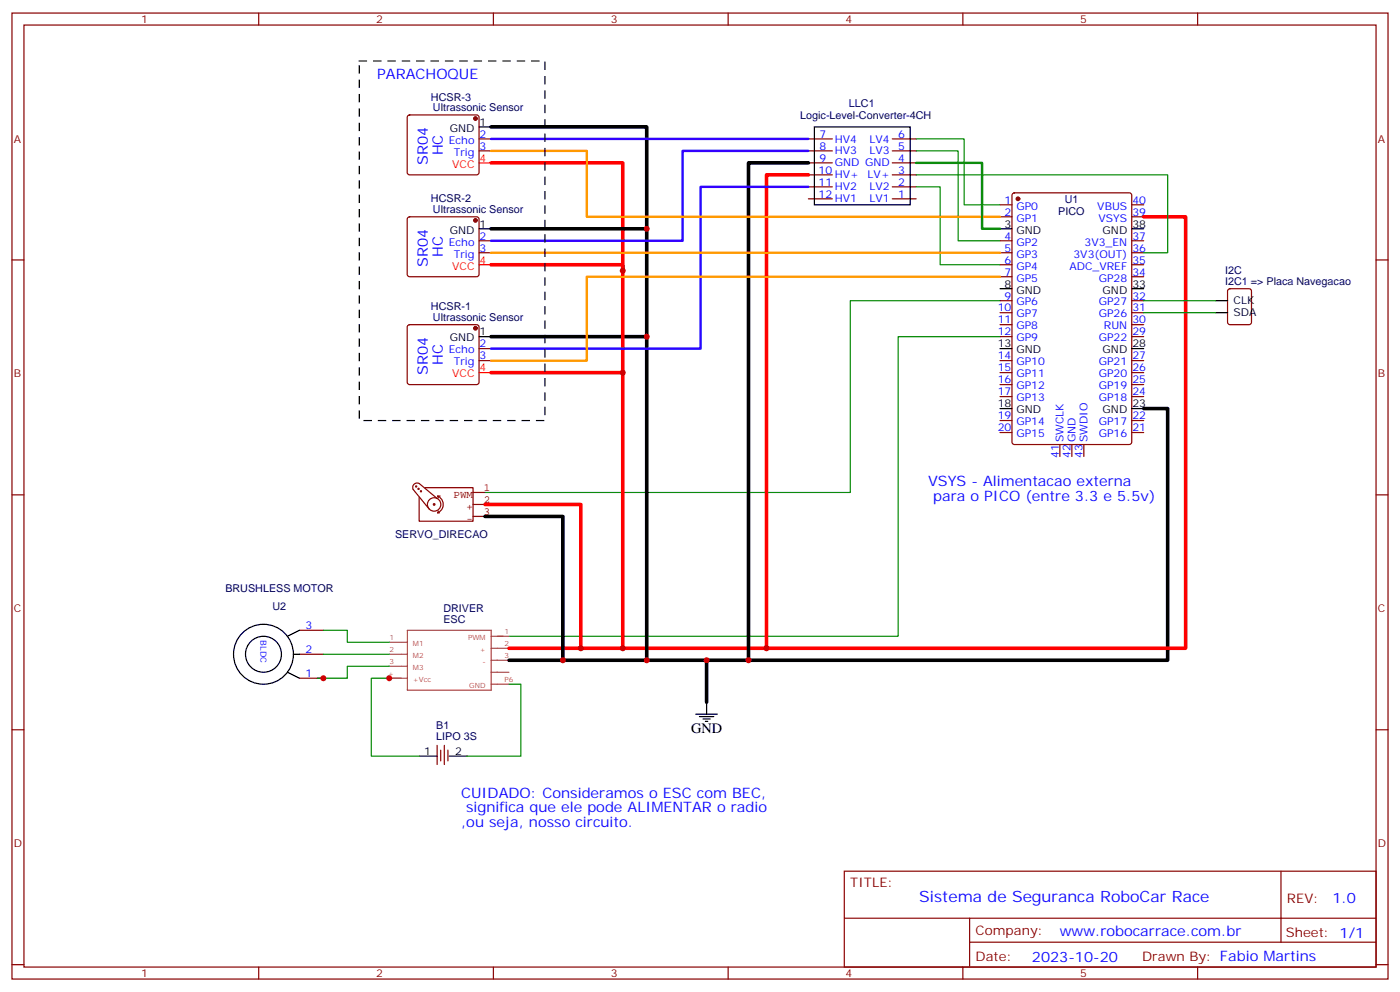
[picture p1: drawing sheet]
<svg xmlns="http://www.w3.org/2000/svg" width="412mm" height="292mm" viewBox="0 0 412 292" stroke-linecap="round" stroke-linejoin="round" font-family="sans-serif">
<g fill="none" stroke="#870000" stroke-width=".35">
<path d="M3.5 3.8h405.4v284.4h-405.4zM7.1 7.4h398.2v277.3h-398.2zM76.2 3.8v3.6M145.3 3.8v3.6M214.5 3.8v3.6M283.6 3.8v3.6M352.8 3.8v3.6M120.2 34l.4-.2h19.8l.5 .2 .2 .5v16.3l-.2 .5-.5 .2h-19.8l-.4-.3-.3-.4v-16.3zM141.1 44.4h3.5M141.1 40.9h3.5M238.1 58.5h7.1M238.1 55h7.1"/>
<path d="M238.1 51.5h7.1M238.1 47.9h7.1M238.1 44.4h7.1M238.1 40.9h7.1M262.8 58.5h7.1M262.8 55h7.1M262.8 51.5h7.1M262.8 47.9h7.1M262.8 44.4h7.1M262.8 40.9h7.1M298.3 57l.5-.2h33.9l.6 .4 .1 72.9-.5 .7h-34.1l-.6-.4-.1-72.9zM3.5 76.5h3.6"/>
<path d="M120.2 64l.4-.2h19.8l.5 .2 .2 .5v16.3l-.2 .4-.5 .3h-19.8l-.4-.3-.3-.4v-16.3zM141.1 70.9h3.5M141.1 74.4h3.5M294.6 60.3h3.5M294.6 63.8h3.5M294.6 70.9h3.5M294.6 74.4h3.5M294.6 77.9h3.5M333.4 60.3h3.5M333.4 63.8h3.5M333.4 70.9h3.5M333.4 74.4h3.5"/>
<path d="M333.4 77.9h3.5M405.3 76.5h3.6M120.2 95.8l.4-.2h19.8l.5 .2 .2 .5v16.2l-.2 .5-.5 .2h-19.8l-.4-.2-.3-.5v-16.2zM294.6 81.5h3.5M294.6 88.5h3.5M294.6 92h3.5M294.6 95.6h3.5M294.6 99.1h3.5M333.4 81.5h3.5M333.4 88.5h3.5M333.4 92h3.5M333.4 95.6h3.5"/>
<path d="M333.4 99.1h3.5M361.8 85.2l.5-.2h5.6l.7 .4 .1 9.5-.5 .6-5.9 .1-.6-.5-.1-9.4zM141.1 106.2h3.5M141.1 102.6h3.5M294.6 106.2h3.5M294.6 109.7h3.5M294.6 113.2h3.5M294.6 116.7h3.5M333.4 106.2h3.5M333.4 109.7h3.5M333.4 113.2h3.5M333.4 116.7h3.5"/>
<path d="M294.6 123.8h3.5M294.6 127.3h3.5M312.2 130.8v3.6M315.7 130.8v3.6M319.3 130.8v3.6M333.4 123.8h3.5M333.4 127.3h3.5M3.5 145.7h3.6M405.3 145.7h3.6M88.2 185.5h7M88.2 192.6h7M88.2 199.6h7"/>
<path d="M3.5 214.8h3.6M128.8 219.4v5.6M130.9 219.4v5.6M405.3 214.8h3.6M129.8 220.8v3.2M131.9 220.8v3.2M248.7 256.4h156.6v28.3h-156.6zM377.3 256.5v20.8M248.7 270.3h156.5M285.6 277.3h119.6M285.6 270.3v14.1M3.5 284h3.6"/>
<path d="M76.2 284.7v3.5M145.3 284.7v3.5M214.5 284.7v3.5M283.6 284.7v3.5M352.8 284.7v3.5M405.3 284h3.6"/>
</g>
<g fill="#870000" stroke="#870000" stroke-width=".35">
<circle cx="299.9" cy="58.5" r=".53"/>
<circle cx="140.1" cy="96.6" r=".53"/>
<circle cx="140.1" cy="64.9" r=".53"/>
<circle cx="140.1" cy="34.9" r=".53"/>
</g>
<g fill="none" stroke="#000" stroke-width=".35">
<path d="M141.1 37.4h3.5M239.9 37.4h28.2v22.9h-28.2zM141.1 67.3h3.5M294.6 67.3h3.5M333.4 67.3h3.5M141.1 99.1h3.5M294.6 85h3.5M333.4 85h3.5M358.1 88.5h3.5M358.1 92h3.5M294.6 102.6h3.5M333.4 102.6h3.5"/>
<path d="M294.6 120.3h3.5M333.4 120.3h3.5M84.7 197.9l3.5 1.7M86.4 192.6h1.8M88.2 185.5l-3.5 1.8M205 210.2h6.3M206 210.9h4.3M207.1 211.6h2.1M207.8 212.3h.7M208.1 206.7v3.5M123.5 222.6h5.3M132.3 222.6h5.3"/>
<circle cx="77.6" cy="192.6" r="8.8"/>
<circle cx="77.6" cy="192.6" r="5.3"/>
</g>
<g fill="none" stroke="#008700" stroke-width=".35">
<path d="M269.9 40.9h14.1v19.4h10.6M269.9 44.4h12.3v26.5h12.4M269.9 51.5h74.1v22.9h-7.1M269.9 55h7v22.9h17.7M294.6 99.1h-30v88.2h-114.7M294.6 88.5h-44.1v56.5h-107.6M336.9 88.5h21.2M336.9 92h21.2M95.2 185.5h7.1v3.6h12.4M95.2 192.6h19.5M114.7 196.1h-12.4v3.5h-8.8M114.7 199.6h-5.3v23h14.1"/>
<path d="M149.9 201.4h3.6v21.2h-15.9"/>
</g>
<g fill="none" stroke="#a64a4a" stroke-width=".35">
<path d="M114.7 192.6h3.4M114.7 196.1h3.4M114.7 189.1h3.4M114.7 199.6h3.4M118.2 192.6h1.8M118.2 196.1h1.8M118.2 189.1h1.8M118.2 199.6h1.8M120 185.5h24.7v17.7h-24.7zM144.7 197.9h5.2M144.7 194.3h5.2M144.7 190.8h5.2"/>
<path d="M144.7 187.3h5.2M144.7 201.4h5.2"/>
</g>
<g fill="none" stroke="#850000" stroke-width=".35">
<path d="M122.4 143.2l.2-.2 .2 .2-.3 .1M123.1 143.9l.2-.2 .2 .2-.3 .1M123.5 142.3a1.31 1.31 0 0 0-1.5 .3 1.31 1.31 0 0 0-.3 1.5l4.8 5.8M123.5 142.3l5.3 4.4M123.8 144.6l.2-.2 .2 .2-.3 .1M125.2 143.5h14.1v9.9h-15.8v-7M125.9 148.5a1.98 1.98 0 0 1 2.9-1.7 1.98 1.98 0 0 1 .2 3.3 1.98 1.98 0 0 1-3.1-1.4M127.6 148.5l.3-.3 .2 .3-.4 .1M128.9 146a2.68 2.68 0 0 1 1.7 2.5 2.68 2.68 0 0 1-1.7 2.5M128.9 151h.6M128.9 146h.7M128.9 146l.2 .5"/>
<path d="M129.1 150.4l-.2 .6M139.3 145h3.6M139.3 148.5h3.6M139.3 152h3.6"/>
</g>
<path d="M141.1 47.9h3.5M141.1 77.9h3.5M141.1 109.7h3.5" fill="none" stroke="#f00" stroke-width=".35"/>
<path d="M144.6 37.4h45.9v61.7M238.1 47.9h-17.6v146.4M144.6 67.3h45.9M144.6 99.1h45.9v95.2M336.9 120.3h7.1v74h-194.1M142.9 152h22.9v42.3M208.1 194.3v12.4" fill="none" stroke="#000" stroke-width="1.1"/>
<path d="M144.6 47.9h38.8v31.8M238.1 51.5h-12.3v139.3M144.6 77.9h38.8v31.8M336.9 63.8h12.3v127h-199.3M144.6 109.7h38.8v81.1M142.9 148.5h28.2v42.3" fill="none" stroke="#f00" stroke-width="1.1"/>
<path d="M144.6 40.9h93.5M238.1 44.4h-37v26.5h-56.5M238.1 55h-31.7v47.6h-61.8" fill="none" stroke="#30f" stroke-width=".71"/>
<path d="M144.6 44.4h28.3v19.4h121.7M144.6 74.4h150M294.6 81.5h-121.7v24.7h-28.3" fill="none" stroke="#f90" stroke-width=".71"/>
<path d="M269.9 47.9h19.4v19.4h5.3" fill="none" stroke="#008700" stroke-width=".71"/>
<path d="M105.8 18h54.7v105.8h-54.7z" fill="none" stroke="#000" stroke-width=".35" stroke-dasharray="2.1 2.1"/>
<g fill="#c00">
<circle cx="95.3" cy="199.6" r=".88"/>
<circle cx="114.7" cy="199.6" r=".88"/>
<circle cx="208.1" cy="194.3" r=".88"/>
<circle cx="171.1" cy="190.8" r=".88"/>
<circle cx="165.8" cy="194.3" r=".88"/>
<circle cx="183.4" cy="190.8" r=".88"/>
<circle cx="190.5" cy="194.3" r=".88"/>
<circle cx="183.4" cy="109.7" r=".88"/>
<circle cx="183.4" cy="79.7" r=".88"/>
<circle cx="190.5" cy="99.1" r=".88"/>
<circle cx="225.8" cy="190.8" r=".88"/>
<circle cx="220.5" cy="194.3" r=".88"/>
<circle cx="190.5" cy="67.3" r=".88"/>
</g>
<text font-size="4.6" fill="#00f" x="270.8" y="265.5">Sistema de Seguranca RoboCar Race</text>
<g font-size="4.2" fill="#00f">
<text x="111.1" y="23.2">PARACHOQUE</text>
<text x="130.4" y="45.7" transform="rotate(-90 130.4 45.7)">HC</text>
<text x="126" y="48.6" transform="rotate(-90 126 48.6)">SR04</text>
<text x="130.4" y="75.7" transform="rotate(-90 130.4 75.7)">HC</text>
<text x="126" y="78.6" transform="rotate(-90 126 78.6)">SR04</text>
<text x="130.4" y="107.5" transform="rotate(-90 130.4 107.5)">HC</text>
<text x="126" y="110.3" transform="rotate(-90 126 110.3)">SR04</text>
<text x="273.4" y="143.2">VSYS - Alimentacao externa</text>
<text x="274.9" y="147.4">para o PICO (entre 3.3 e 5.5v)</text>
<text x="135.8" y="234.9">CUIDADO: Consideramos o ESC com BEC,</text>
<text x="137.3" y="239.1">significa que ele pode ALIMENTAR o radio</text>
<text x="135.8" y="243.4">,ou seja, nosso circuito.</text>
<text x="392.5" y="265.7">1.0</text>
<text x="312.2" y="275.5">www.robocarrace.com.br</text>
<text x="304" y="283.1">2023-10-20</text>
</g>
<text font-size="4.2" x="203.6" y="215.9">GND</text>
<g font-size="3.9" fill="#800">
<text x="250.5" y="261">TITLE:</text>
<text x="379.1" y="265.7">REV:</text>
<text x="287.4" y="275.2">Company:</text>
<text x="378.7" y="275.8">Sheet: 1/1</text>
<text x="287.4" y="282.9">Date:</text>
<text x="336.4" y="283">Drawn By: Fabio Martins</text>
</g>
<g font-size="3.2" fill="#800">
<text x="41.6" y="6.8">1</text>
<text x="110.8" y="6.8">2</text>
<text x="179.9" y="6.8">3</text>
<text x="249.1" y="6.8">4</text>
<text x="318.2" y="6.8">5</text>
<text x="4.1" y="41.9">A</text>
<text x="405.9" y="41.9">A</text>
<text x="4.1" y="111.1">B</text>
<text x="405.9" y="111.1">B</text>
<text x="4.1" y="180.2">C</text>
<text x="405.9" y="180.2">C</text>
<text x="4.1" y="249.4">D</text>
<text x="405.9" y="249.4">D</text>
<text x="41.6" y="287.7">1</text>
<text x="110.8" y="287.7">2</text>
<text x="179.9" y="287.7">3</text>
<text x="249.1" y="287.7">4</text>
<text x="318.2" y="287.7">5</text>
</g>
<g font-size="3.2" fill="#000080">
<text x="127" y="29.6">HCSR-3</text>
<text x="127.5" y="32.8">Ultrassonic Sensor</text>
<text x="235.7" y="35">Logic-Level-Converter-4CH</text>
<text x="250.1" y="31.5">LLC1</text>
<text x="127" y="59.6">HCSR-2</text>
<text x="313.6" y="59.7">U1</text>
<text x="127.5" y="62.8">Ultrassonic Sensor</text>
<text x="311.7" y="63.2">PICO</text>
<text x="360.9" y="83.9">I2C1 =&gt; Placa Navegacao</text>
<text x="360.9" y="80.7">I2C</text>
<text x="127" y="91.3">HCSR-1</text>
<text x="127.5" y="94.5">Ultrassonic Sensor</text>
<text x="116.4" y="158.4">SERVO_DIRECAO</text>
<text x="66.4" y="174.4">BRUSHLESS MOTOR</text>
<text x="80.3" y="179.5">U2</text>
<text x="130.6" y="183.3">ESC</text>
<text x="130.6" y="180.2">DRIVER</text>
<text x="128.5" y="214.7">B1</text>
<text x="128.5" y="217.9">LIPO 3S</text>
</g>
<g font-size="3.2">
<text x="132.5" y="38.8">GND</text>
<text x="141.3" y="37">1</text>
<text x="132.5" y="68.8">GND</text>
<text x="141.3" y="67">1</text>
<text x="295.9" y="67">3</text>
<text x="299.4" y="68.8">GND</text>
<text x="324.8" y="68.8">GND</text>
<text x="333.6" y="67">38</text>
<text x="295.9" y="84.6">8</text>
<text x="299.4" y="86.4">GND</text>
<text x="324.8" y="86.4">GND</text>
<text x="333.6" y="84.6">33</text>
<text x="363.4" y="89.6">CLK</text>
<text x="363.4" y="93.1">SDA</text>
<text x="132.5" y="100.5">GND</text>
<text x="141.3" y="98.7">1</text>
<text x="293.9" y="102.3">13</text>
<text x="299.4" y="104">GND</text>
<text x="324.8" y="104">GND</text>
<text x="333.6" y="102.3">28</text>
<text x="293.9" y="119.9">18</text>
<text x="333.6" y="119.9">23</text>
<text x="299.4" y="121.7">GND</text>
<text x="324.8" y="121.7">GND</text>
<text x="125" y="222.2">1</text>
<text x="134.1" y="222.2">2</text>
</g>
<g font-size="3.2" fill="#00f">
<text x="141.3" y="40.5">2</text>
<text x="241.4" y="40.5">7</text>
<text x="245.9" y="41.9">HV4</text>
<text x="256.2" y="41.9">LV4</text>
<text x="264.6" y="40.5">6</text>
<text x="132.2" y="42.3">Echo</text>
<text x="133.6" y="45.8">Trig</text>
<text x="141.3" y="44.1">3</text>
<text x="241.4" y="44.1">8</text>
<text x="241.4" y="47.6">9</text>
<text x="245.9" y="45.5">HV3</text>
<text x="256.2" y="45.5">LV3</text>
<text x="264.6" y="47.6">4</text>
<text x="264.6" y="44.1">5</text>
<text x="241.1" y="51.1">10</text>
<text x="245.9" y="49">GND GND</text>
<text x="245.9" y="52.5">HV+</text>
<text x="255.6" y="52.5">LV+</text>
<text x="264.6" y="51.1">3</text>
<text x="241.1" y="54.6">11</text>
<text x="241.1" y="58.2">12</text>
<text x="245.9" y="56.1">HV2</text>
<text x="245.9" y="59.6">HV1</text>
<text x="256.2" y="59.6">LV1</text>
<text x="256.2" y="56.1">LV2</text>
<text x="264.6" y="58.2">1</text>
<text x="264.6" y="54.6">2</text>
<text x="295.9" y="59.9">1</text>
<text x="333.6" y="59.9">40</text>
<text x="295.9" y="63.5">2</text>
<text x="299.4" y="61.7">GP0</text>
<text x="299.4" y="65.2">GP1</text>
<text x="323.2" y="61.7">VBUS</text>
<text x="323.6" y="65.2">VSYS</text>
<text x="333.6" y="63.5">39</text>
<text x="141.3" y="70.5">2</text>
<text x="295.9" y="70.5">4</text>
<text x="333.6" y="70.5">37</text>
<text x="132.2" y="72.3">Echo</text>
<text x="133.6" y="75.8">Trig</text>
<text x="141.3" y="74">3</text>
<text x="295.9" y="74">5</text>
<text x="295.9" y="77.6">6</text>
<text x="299.4" y="72.3">GP2</text>
<text x="299.4" y="75.8">GP3</text>
<text x="316.2" y="75.8">3V3(OUT)</text>
<text x="319.5" y="72.3">3V3_EN</text>
<text x="333.6" y="77.6">35</text>
<text x="333.6" y="74">36</text>
<text x="295.9" y="81.1">7</text>
<text x="299.4" y="79.3">GP4</text>
<text x="299.4" y="82.9">GP5</text>
<text x="315" y="79.3">ADC_VREF</text>
<text x="323.7" y="82.9">GP28</text>
<text x="333.6" y="81.1">34</text>
<text x="295.9" y="88.2">9</text>
<text x="299.4" y="89.9">GP6</text>
<text x="323.7" y="89.9">GP27</text>
<text x="333.6" y="88.2">32</text>
<text x="293.9" y="91.7">10</text>
<text x="293.9" y="95.2">11</text>
<text x="299.4" y="93.5">GP7</text>
<text x="323.7" y="93.5">GP26</text>
<text x="333.6" y="95.2">30</text>
<text x="333.6" y="91.7">31</text>
<text x="293.9" y="98.7">12</text>
<text x="299.4" y="97">GP8</text>
<text x="299.4" y="100.5">GP9</text>
<text x="323.7" y="100.5">GP22</text>
<text x="325.2" y="97">RUN</text>
<text x="333.6" y="98.7">29</text>
<text x="132.2" y="104">Echo</text>
<text x="133.6" y="107.6">Trig</text>
<text x="141.3" y="102.3">2</text>
<text x="141.3" y="105.8">3</text>
<text x="293.9" y="105.8">14</text>
<text x="299.4" y="107.6">GP10</text>
<text x="323.7" y="107.6">GP21</text>
<text x="333.6" y="105.8">27</text>
<text x="293.9" y="109.3">15</text>
<text x="293.9" y="112.9">16</text>
<text x="299.4" y="111.1">GP11</text>
<text x="323.7" y="111.1">GP20</text>
<text x="333.6" y="112.9">25</text>
<text x="333.6" y="109.3">26</text>
<text x="293.9" y="116.4">17</text>
<text x="299.4" y="114.6">GP12</text>
<text x="299.4" y="118.1">GP13</text>
<text x="323.7" y="118.1">GP18</text>
<text x="323.7" y="114.6">GP19</text>
<text x="333.6" y="116.4">24</text>
<text x="293.9" y="123.4">19</text>
<text x="299.4" y="125.2">GP14</text>
<text x="323.7" y="125.2">GP17</text>
<text x="333.6" y="123.4">22</text>
<text x="293.9" y="127">20</text>
<text x="299.4" y="128.7">GP15</text>
<text x="313.3" y="130.1" transform="rotate(-90 313.3 130.1)">SWCLK</text>
<text x="316.8" y="130.1" transform="rotate(-90 316.8 130.1)">GND</text>
<text x="320.3" y="130.1" transform="rotate(-90 320.3 130.1)">SWDIO</text>
<text x="323.7" y="128.7">GP16</text>
<text x="333.6" y="127">21</text>
<text x="311.9" y="134.9" transform="rotate(-90 311.9 134.9)">41</text>
<text x="315.4" y="134.9" transform="rotate(-90 315.4 134.9)">42</text>
<text x="318.9" y="134.9" transform="rotate(-90 318.9 134.9)">43</text>
<text x="90" y="185.2">3</text>
<text x="90" y="192.2">2</text>
<text x="90" y="199.3">1</text>
</g>
<g font-size="3.2" fill="#f00">
<text x="141.3" y="47.6">4</text>
<text x="133.2" y="49.4">VCC</text>
<text x="141.3" y="77.6">4</text>
<text x="133.2" y="79.3">VCC</text>
<text x="133.2" y="111.1">VCC</text>
<text x="141.3" y="109.3">4</text>
</g>
<g font-size="3.2" fill="#840000">
<text x="133.6" y="146.5">PWM</text>
<text x="137.4" y="150">+</text>
<text x="142.5" y="144.6">1</text>
<text x="142.5" y="148.1">2</text>
<text x="137.4" y="153.5">-</text>
<text x="142.5" y="151.7">3</text>
</g>
<text font-size="2.5" fill="#00f" x="76.8" y="188.5" transform="rotate(90 76.8 188.5)">BLDC</text>
<g font-size="2.1" fill="#a54b4b">
<text x="114.8" y="188.4">1</text>
<text x="114.8" y="191.9">2</text>
<text x="121.7" y="190.1">M1</text>
<text x="137.9" y="188.3">PWM</text>
<text x="141.3" y="191.9">+</text>
<text x="148.6" y="190.1">2</text>
<text x="148.6" y="186.6">1</text>
<text x="114.8" y="195.4">3</text>
<text x="121.7" y="193.6">M2</text>
<text x="121.7" y="197.1">M3</text>
<text x="142.1" y="195.4">-</text>
<text x="148.6" y="193.7">3</text>
<text x="114.4" y="198.9">+</text>
<text x="121.7" y="200.7">+Vcc</text>
<text x="138.2" y="202.4">GND</text>
<text x="148.6" y="200.7">P6</text>
</g>
</svg>
